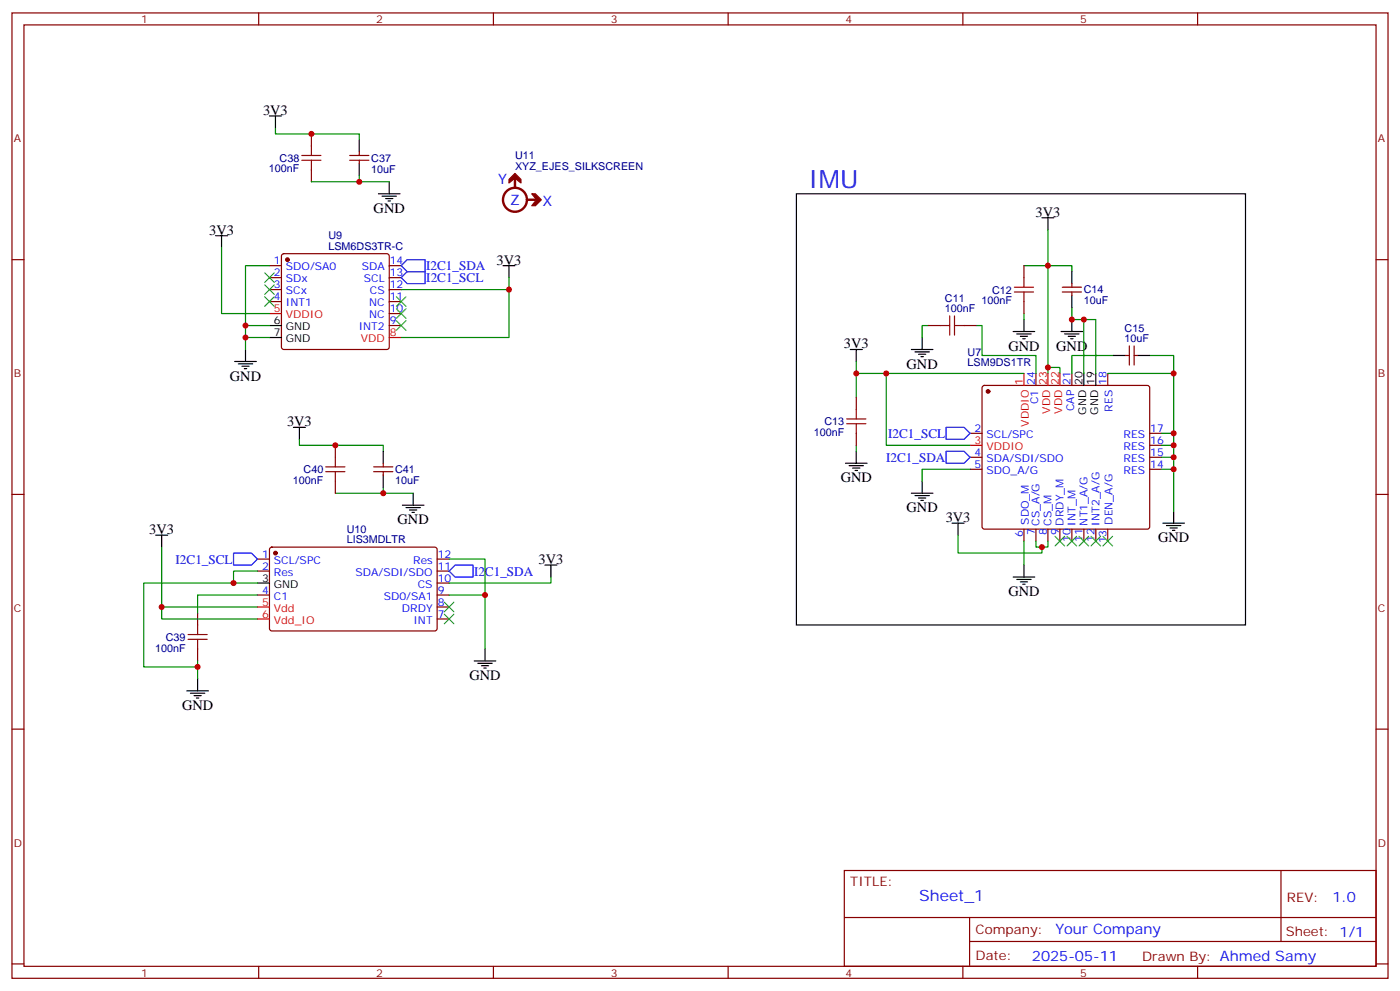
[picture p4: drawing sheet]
<svg xmlns="http://www.w3.org/2000/svg" width="412mm" height="292mm" viewBox="0 0 412 292" stroke-linecap="round" stroke-linejoin="round" font-family="sans-serif">
<g fill="none" stroke="#870000" stroke-width=".35">
<path d="M3.5 3.8h405.4v284.3h-405.4zM7.1 7.3h398.2v277.3h-398.2zM76.2 3.8v3.5M145.3 3.8v3.5M214.5 3.8v3.5M283.6 3.8v3.5M352.8 3.8v3.5M91.7 39.4v3.6M91.7 50v3.6M103 45.8h5.7M103 47.2h5.7M105.8 44.7v1.1"/>
<path d="M105.8 47.2v1.1M3.5 76.5h3.6M79.4 78.2h3.5M83.1 74.9l.5-.2h30.3l.5 .2 .3 .5v26.8l-.3 .5-.5 .2h-30.3l-.5-.2-.2-.5v-26.8zM114.7 78.2h3.5M301.6 78.2v3.6M405.3 76.5h3.6M79.4 81.8h3.5M79.4 85.3h3.5M79.4 88.8h3.5M114.7 95.9h3.5M114.7 81.8h3.5"/>
<path d="M114.7 85.3h3.5M114.7 88.8h3.5M114.7 92.4h3.5M273.4 95.9h3.5M284 95.9h3.5M301.6 88.8v3.6M312.9 84.6h5.7M312.9 86h5.7M315.7 83.5v1.1M315.7 86v1.1M252.2 117.1v3.5M289.5 113.7l.5-.2h48l.5 .2 .2 .5v41l-.3 .5-.4 .2h-48l-.5-.3-.2-.4v-41z"/>
<path d="M305.2 110v3.5M315.7 110v3.5M326.3 110v3.5M331.6 104.7h1.1M332.7 101.9v5.6M334.1 101.9v5.6M334.1 104.7h1M98.8 131.2v3.5M110.1 137.5h5.6M110.1 138.9h5.6M112.9 136.5v1M112.9 138.9v1.1"/>
<path d="M252.2 127.6v3.6M285.8 127.6h3.5M285.8 134.7h3.5M285.8 138.2h3.5M338.7 127.6h3.5M338.7 134.7h3.5M338.7 138.2h3.5M338.7 131.2h3.5M3.5 145.6h3.6M98.8 141.7v3.6M301.6 155.9v3.5M305.2 155.9v3.5"/>
<path d="M308.7 155.9v3.5M312.2 155.9v3.5M315.7 155.9v3.5M319.3 155.9v3.5M322.8 155.9v3.5M326.3 155.9v3.5M405.3 145.6h3.6M75.8 164.7h3.6M75.8 168.2h3.6M75.8 175.3h3.6M79.6 161.4l.5-.3 48.2 .1 .5 .7-.1 23.5-.6 .4h-48.3l-.4-.7v-23.2zM128.8 164.7h3.5"/>
<path d="M128.8 168.2h3.5M128.8 175.3h3.5M128.8 178.8h3.5M128.8 171.7h3.5M58.2 180.6v3.5M58.2 191.1v3.6M128.8 182.3h3.5M3.5 214.8h3.6M405.3 214.8h3.6M248.7 256.4h156.6v28.2h-156.6zM377.3 256.4v20.9M248.7 270.2h156.5"/>
<path d="M285.6 277.3h119.6M285.6 270.2v14.2M3.5 283.9h3.6M76.2 284.6v3.5M145.3 284.6v3.5M214.5 284.6v3.5M283.6 284.6v3.5M352.8 284.6v3.5M405.3 283.9h3.6"/>
</g>
<g fill="#870000" stroke="#870000" stroke-width=".35">
<path d="M149.9 52.8l1.8-1.7 1.8 1.7v1.1l-1.8-1.4-1.8 1.4z"/>
<path d="M156.6 57.1h1.1l1.8 1.7-1.8 1.8h-1.1l1.4-1.8z"/>
<circle cx="291" cy="115.3" r=".53"/>
<circle cx="81.1" cy="162.9" r=".53"/>
<circle cx="84.7" cy="76.5" r=".53"/>
</g>
<path d="M79.4 92.4h3.5M114.7 99.4h3.5M301.6 110v3.5M308.7 110v3.5M312.2 110v3.5M285.8 131.2h3.5M75.8 178.8h3.6M75.8 182.3h3.6" fill="none" stroke="#f00" stroke-width=".35"/>
<g fill="none" stroke="#000" stroke-width=".35">
<path d="M79.4 34.1h3.5M81.1 34.1v3.6M105.8 41.2v3.5M105.8 48.3v3.5M111.5 57.1h6.3M112.5 57.8h4.3M113.6 58.5h2.1M114.3 59.2h.7M114.7 53.6v3.5M234.6 57.1h132.3v127h-132.3zM63.5 69.4h3.5M65.3 69.4v3.6"/>
<path d="M148.2 78.2h3.5M149.9 78.2v3.6M306.9 64.1h3.5M308.7 64.1v3.6M79.4 95.9h3.5M79.4 99.4h3.5M271.6 99.4v3.5M298.4 97.6h6.4M299.5 98.4h4.2M300.6 99.1h2.1M301.3 99.8h.7M301.6 94.1v3.5"/>
<path d="M312.6 97.6h6.3M313.6 98.4h4.3M314.7 99.1h2.1M315.4 99.8h.7M315.7 80v3.5M315.7 87.1v3.5M315.7 94.1v3.5M69.1 106.5h6.4M70.2 107.2h4.2M71.3 107.9h2.1M72 108.6h.7M72.3 102.9v3.6"/>
<path d="M250.5 102.9h3.5M252.2 102.9v3.6M268.5 102.9h6.3M269.5 103.6h4.3M270.6 104.4h2.1M271.3 105.1h.7M319.3 110v3.5M322.8 110v3.5M328.1 104.7h3.5M335.1 104.7h3.6M86.4 125.9h3.6M88.2 125.9v3.5"/>
<path d="M112.9 132.9v3.6M112.9 140v3.5M249.1 136.5h6.3M250.1 137.2h4.3M251.2 137.9h2.1M251.9 138.6h.7M252.2 132.9v3.6M45.9 157.6h3.5M47.6 157.6v3.5M118.5 148.8h6.4M119.6 149.5h4.2M120.6 150.2h2.2"/>
<path d="M121.4 150.9h.7M121.7 145.3v3.5M268.5 145.3h6.3M269.5 146h4.3M270.6 146.7h2.1M271.3 147.4h.7M271.6 141.7v3.6M280.5 154.1h3.5M282.2 154.1v3.5M342.5 154.1h6.4M343.6 154.8h4.2M344.7 155.5h2.1"/>
<path d="M345.4 156.2h.7M345.7 150.6v3.5M75.8 171.7h3.6M160.5 166.4h3.5M162.3 166.4v3.6M298.4 170h6.4M299.5 170.7h4.2M300.6 171.4h2.1M301.3 172.1h.7M301.6 166.4v3.6M58.2 200v3.5M139.7 194.7h6.3"/>
<path d="M140.8 195.4h4.2M141.8 196.1h2.1M142.5 196.8h.7M142.9 191.1v3.6M55 203.5h6.4M56.1 204.2h4.2M57.1 204.9h2.2M57.9 205.6h.7"/>
</g>
<path d="M118.2 78.2l1.7-1.7h5.3v3.5h-5.3zM118.2 81.8l1.7-1.8h5.3v3.5h-5.3zM278.7 125.9h5.3l1.8 1.7-1.8 1.8h-5.3zM278.7 132.9h5.3l1.8 1.8-1.8 1.8h-5.3zM68.8 162.9h5.3l1.7 1.8-1.7 1.7h-5.3zM132.3 168.2l1.8-1.8h5.2v3.6h-5.2z" fill="none" stroke="#00f" stroke-width=".35"/>
<g fill="none" stroke="#008700" stroke-width=".35">
<path d="M81.1 37.7v1.7h24.7v1.8M105.8 51.8v1.8h-14.1M105.8 53.6h8.9M65.3 73v19.4h14.1M79.4 78.2h-7.1v17.7M301.6 78.2h7.1v30M308.7 67.7v10.5h7v1.8M72.3 99.4h7.1M79.4 95.9h-7.1v7M118.2 85.3h31.7M149.9 81.8v17.6h-31.7M273.4 95.9h-1.8v3.5"/>
<path d="M287.5 95.9h1.8v8.8h15.9v5.3M301.6 92.4v1.7M315.7 90.6v3.5h3.6v15.9M319.3 94.1h3.5v15.9M252.2 106.5v3.5M261.1 110v21.2h24.7M301.6 110h-49.4v7.1M308.7 110v-1.8h3.5v1.8M326.3 110h19.4v17.6M328.1 104.7h-12.4v5.3M338.7 104.7h7v5.3M88.2 129.4v1.8h24.7v1.7"/>
<path d="M252.2 131.2v1.7M285.8 138.2h-14.2v3.5M342.2 127.6h3.5v23M342.2 131.2h3.5M342.2 134.7h3.5M342.2 138.2h3.5M112.9 143.5v1.8h-14.1M112.9 145.3h8.8M282.2 157.6v5.3h24.7v-1.8M301.6 159.4v7M305.2 159.4v1.7h3.5v-1.7M47.6 161.1v17.7h28.2"/>
<path d="M47.6 178.8v3.5h28.2M75.8 175.3h-17.6v5.3M75.8 171.7h-33.5v24.7h15.9M75.8 168.2h-7v3.5M132.3 175.3h10.6v15.8M132.3 164.7h10.6v10.6M162.3 170v1.7h-30M58.2 194.7v5.3"/>
</g>
<g fill="none" stroke="#3c3" stroke-width=".35">
<path d="M78 80.4l2.8 2.8M78 83.9l2.8 2.8M78 87.4l2.8 2.8M80.8 80.4l-2.8 2.8M80.8 83.9l-2.8 2.8M80.8 87.4l-2.8 2.8M116.8 87.4l2.8 2.8M116.8 90.9l2.8 2.9M116.8 94.5l2.8 2.8M119.6 87.4l-2.8 2.8M119.6 90.9l-2.8 2.9M119.6 94.5l-2.8 2.8"/>
<path d="M310.8 158l2.8 2.8M313.6 158l-2.8 2.8M314.3 158l2.8 2.8M317.1 158l-2.8 2.8M317.9 158l2.8 2.8M320.7 158l-2.8 2.8M321.4 158l2.8 2.8M324.2 158l-2.8 2.8M324.9 158l2.8 2.8M327.7 158l-2.8 2.8M130.9 177.4l2.8 2.8M133.7 177.4l-2.8 2.8"/>
<path d="M130.9 180.9l2.8 2.8M133.7 180.9l-2.8 2.8"/>
</g>
<g fill="none" stroke="#a10000" stroke-width=".35">
<path d="M88.9 45.8h5.6M88.9 47.2h5.6M91.7 43v2.8M91.7 47.2v2.8M276.9 95.9h2.9M279.8 93.1v5.6M281.2 95.9h2.8M281.2 93.1v5.6M298.8 84.6h5.6M298.8 86h5.6M301.6 81.8v2.8M301.6 86v2.8"/>
<path d="M96 137.5h5.6M96 138.9h5.6M98.8 134.7v2.8M98.8 138.9v2.8M249.4 123.4h5.7M249.4 124.8h5.7M252.2 120.6v2.8M252.2 124.8v2.8M55.4 186.9h5.6M55.4 188.3h5.6M58.2 184.1v2.8M58.2 188.3v2.8"/>
</g>
<g fill="none" stroke="#870000" stroke-width=".71">
<path d="M151.7 52.8v2.5M155.2 58.8h2.5"/>
<circle cx="151.7" cy="58.8" r="3.5"/>
</g>
<g fill="#c00">
<circle cx="345.7" cy="131.2" r=".88"/>
<circle cx="345.7" cy="134.7" r=".88"/>
<circle cx="345.7" cy="138.2" r=".88"/>
<circle cx="252.2" cy="110" r=".88"/>
<circle cx="308.7" cy="78.2" r=".88"/>
<circle cx="315.7" cy="94.1" r=".88"/>
<circle cx="319.3" cy="94.1" r=".88"/>
<circle cx="345.7" cy="127.6" r=".88"/>
<circle cx="308.7" cy="108.2" r=".88"/>
<circle cx="261.1" cy="110" r=".88"/>
<circle cx="345.7" cy="110" r=".88"/>
<circle cx="306.9" cy="161.1" r=".88"/>
<circle cx="72.3" cy="99.4" r=".88"/>
<circle cx="149.9" cy="85.3" r=".88"/>
<circle cx="72.3" cy="95.9" r=".88"/>
<circle cx="91.7" cy="39.4" r=".88"/>
<circle cx="105.8" cy="53.6" r=".88"/>
<circle cx="58.2" cy="196.4" r=".88"/>
<circle cx="47.6" cy="178.8" r=".88"/>
<circle cx="68.8" cy="171.7" r=".88"/>
<circle cx="142.9" cy="175.3" r=".88"/>
<circle cx="112.9" cy="145.3" r=".88"/>
<circle cx="98.8" cy="131.2" r=".88"/>
</g>
<text font-size="7.4" fill="#00f" x="238.1" y="55.3">IMU</text>
<text font-size="4.6" fill="#00f" x="270.8" y="265.4">Sheet_1</text>
<g font-size="4.2">
<text x="77.5" y="33.8">3V3</text>
<text x="110.1" y="62.7">GND</text>
<text x="305" y="63.8">3V3</text>
<text x="61.6" y="69.1">3V3</text>
<text x="146.3" y="77.9">3V3</text>
<text x="248.6" y="102.6">3V3</text>
<text x="297" y="103.3">GND</text>
<text x="311.1" y="103.3">GND</text>
<text x="67.7" y="112.1">GND</text>
<text x="267.1" y="108.6">GND</text>
<text x="84.6" y="125.6">3V3</text>
<text x="247.6" y="142.1">GND</text>
<text x="117.1" y="154.4">GND</text>
<text x="267.1" y="150.9">GND</text>
<text x="278.6" y="153.8">3V3</text>
<text x="44" y="157.3">3V3</text>
<text x="341.1" y="159.7">GND</text>
<text x="158.6" y="166.1">3V3</text>
<text x="297" y="175.6">GND</text>
<text x="138.3" y="200.3">GND</text>
<text x="53.6" y="209.1">GND</text>
</g>
<g font-size="4.2" fill="#00f">
<text x="146.8" y="54.3">Y</text>
<text x="150.3" y="60.3">Z</text>
<text x="159.8" y="60.6">X</text>
<text x="392.5" y="265.7">1.0</text>
<text x="310.9" y="275.2">Your Company</text>
<text x="304" y="283">2025-05-11</text>
</g>
<g font-size="3.9" fill="#00f">
<text x="125.5" y="79.7">I2C1_SDA</text>
<text x="125.6" y="83.2">I2C1_SCL</text>
<text x="261.6" y="129">I2C1_SCL</text>
<text x="261" y="136.1">I2C1_SDA</text>
<text x="51.7" y="166.1">I2C1_SCL</text>
<text x="139.6" y="169.6">I2C1_SDA</text>
</g>
<g font-size="3.9" fill="#800">
<text x="250.5" y="261">TITLE:</text>
<text x="379.1" y="265.7">REV:</text>
<text x="287.4" y="275.2">Company:</text>
<text x="378.7" y="275.8">Sheet: 1/1</text>
<text x="287.4" y="282.9">Date:</text>
<text x="336.4" y="282.9">Drawn By: Ahmed Samy</text>
</g>
<g font-size="3.2" fill="#800">
<text x="41.6" y="6.8">1</text>
<text x="110.8" y="6.8">2</text>
<text x="179.9" y="6.8">3</text>
<text x="249.1" y="6.8">4</text>
<text x="318.2" y="6.8">5</text>
<text x="4.1" y="41.9">A</text>
<text x="405.9" y="41.9">A</text>
<text x="4.1" y="111.1">B</text>
<text x="405.9" y="111.1">B</text>
<text x="4.1" y="180.2">C</text>
<text x="405.9" y="180.2">C</text>
<text x="4.1" y="249.3">D</text>
<text x="405.9" y="249.3">D</text>
<text x="41.6" y="287.6">1</text>
<text x="110.8" y="287.6">2</text>
<text x="179.9" y="287.6">3</text>
<text x="249.1" y="287.6">4</text>
<text x="318.2" y="287.6">5</text>
</g>
<g font-size="3.2" fill="#000080">
<text x="82.4" y="47.7">C38</text>
<text x="109.4" y="47.6">C37</text>
<text x="151.7" y="46.8">U11</text>
<text x="79.2" y="50.8">100nF</text>
<text x="109.4" y="50.8">10uF</text>
<text x="151.7" y="50">XYZ_EJES_SILKSCREEN</text>
<text x="96.7" y="70.3">U9</text>
<text x="96.7" y="73.6">LSM6DS3TR-C</text>
<text x="278.4" y="88.9">C11</text>
<text x="289.1" y="89.6">100nF</text>
<text x="292.3" y="86.5">C12</text>
<text x="319.3" y="89.6">10uF</text>
<text x="319.3" y="86.4">C14</text>
<text x="278.4" y="92">100nF</text>
<text x="331.3" y="100.8">10uF</text>
<text x="331.3" y="97.7">C15</text>
<text x="285" y="107.8">LSM9DS1TR</text>
<text x="285" y="104.7">U7</text>
<text x="242.9" y="125.3">C13</text>
<text x="239.7" y="128.4">100nF</text>
<text x="86.3" y="142.5">100nF</text>
<text x="89.4" y="139.4">C40</text>
<text x="116.4" y="142.5">10uF</text>
<text x="116.4" y="139.3">C41</text>
<text x="102.1" y="160">LIS3MDLTR</text>
<text x="102.1" y="157">U10</text>
<text x="45.7" y="191.9">100nF</text>
<text x="48.9" y="188.8">C39</text>
</g>
<g font-size="3.2" fill="#00f">
<text x="80.7" y="77.9">1</text>
<text x="114.8" y="77.9">14</text>
<text x="80.7" y="81.4">2</text>
<text x="84.2" y="79.7">SDO/SA0</text>
<text x="84.2" y="83.2">SDx</text>
<text x="106.6" y="79.7">SDA</text>
<text x="107.2" y="83.2">SCL</text>
<text x="114.8" y="81.4">13</text>
<text x="80.7" y="84.9">3</text>
<text x="80.7" y="88.5">4</text>
<text x="84.2" y="86.7">SCx</text>
<text x="109" y="86.7">CS</text>
<text x="114.8" y="88.5">11</text>
<text x="114.8" y="84.9">12</text>
<text x="84.2" y="90.2">INT1</text>
<text x="108.8" y="93.8">NC</text>
<text x="108.8" y="90.2">NC</text>
<text x="114.8" y="95.5">9</text>
<text x="114.8" y="92">10</text>
<text x="105.7" y="97.3">INT2</text>
<text x="304.8" y="113.3" transform="rotate(-90 304.8 113.3)">24</text>
<text x="315.4" y="113.3" transform="rotate(-90 315.4 113.3)">21</text>
<text x="326" y="113.3" transform="rotate(-90 326 113.3)">18</text>
<text x="305.9" y="119.1" transform="rotate(-90 305.9 119.1)">C1</text>
<text x="316.4" y="121.1" transform="rotate(-90 316.4 121.1)">CAP</text>
<text x="327.7" y="121.2" transform="rotate(-90 327.7 121.2)">RES</text>
<text x="287.1" y="127.3">2</text>
<text x="290.6" y="129">SCL/SPC</text>
<text x="331" y="129">RES</text>
<text x="338.8" y="130.8">16</text>
<text x="338.8" y="127.3">17</text>
<text x="287.1" y="134.3">4</text>
<text x="287.1" y="137.9">5</text>
<text x="290.6" y="136.1">SDA/SDI/SDO</text>
<text x="331" y="136.1">RES</text>
<text x="331" y="132.6">RES</text>
<text x="338.8" y="137.9">14</text>
<text x="338.8" y="134.3">15</text>
<text x="290.6" y="139.6">SDO_A/G</text>
<text x="331" y="139.6">RES</text>
<text x="303" y="154.6" transform="rotate(-90 303 154.6)">SDO_M</text>
<text x="306.2" y="154.8" transform="rotate(-90 306.2 154.8)">CS_A/G</text>
<text x="309.7" y="154.8" transform="rotate(-90 309.7 154.8)">CS_M</text>
<text x="313.3" y="154.8" transform="rotate(-90 313.3 154.8)">DRDY_M</text>
<text x="316.8" y="154.8" transform="rotate(-90 316.8 154.8)">INT_M</text>
<text x="320.3" y="154.8" transform="rotate(-90 320.3 154.8)">NT1_A/G</text>
<text x="323.8" y="154.8" transform="rotate(-90 323.8 154.8)">INT2_A/G</text>
<text x="327.7" y="154.6" transform="rotate(-90 327.7 154.6)">DEN_A/G</text>
<text x="301.3" y="158" transform="rotate(-90 301.3 158)">6</text>
<text x="304.8" y="157.7" transform="rotate(-90 304.8 157.7)">7</text>
<text x="308.3" y="157.7" transform="rotate(-90 308.3 157.7)">8</text>
<text x="311.9" y="157.7" transform="rotate(-90 311.9 157.7)">9</text>
<text x="315.4" y="159.7" transform="rotate(-90 315.4 159.7)">10</text>
<text x="318.9" y="159.7" transform="rotate(-90 318.9 159.7)">11</text>
<text x="322.4" y="159.7" transform="rotate(-90 322.4 159.7)">12</text>
<text x="326" y="160.1" transform="rotate(-90 326 160.1)">13</text>
<text x="77.2" y="164.3">1</text>
<text x="77.2" y="167.9">2</text>
<text x="80.7" y="166.1">SCL/SPC</text>
<text x="121.7" y="166.1">Res</text>
<text x="128.9" y="167.9">11</text>
<text x="128.9" y="164.3">12</text>
<text x="80.7" y="169.6">Res</text>
<text x="104.7" y="169.6">SDA/SDI/SDO</text>
<text x="123.1" y="173.1">CS</text>
<text x="128.9" y="171.4">10</text>
<text x="77.2" y="174.9">4</text>
<text x="80.7" y="176.7">C1</text>
<text x="113" y="176.7">SD0/SA1</text>
<text x="128.9" y="178.4">8</text>
<text x="128.9" y="174.9">9</text>
<text x="118.4" y="180.2">DRDY</text>
<text x="121.8" y="183.7">INT</text>
<text x="128.9" y="182">7</text>
</g>
<g font-size="3.2" fill="#f00">
<text x="80.7" y="92">5</text>
<text x="84.2" y="93.8">VDDIO</text>
<text x="106.3" y="100.8">VDD</text>
<text x="114.8" y="99.1">8</text>
<text x="301.3" y="113.3" transform="rotate(-90 301.3 113.3)">1</text>
<text x="308.3" y="113.3" transform="rotate(-90 308.3 113.3)">23</text>
<text x="311.9" y="113.3" transform="rotate(-90 311.9 113.3)">22</text>
<text x="303" y="125.7" transform="rotate(-90 303 125.7)">VDDIO</text>
<text x="309.4" y="121.9" transform="rotate(-90 309.4 121.9)">VDD</text>
<text x="312.9" y="121.9" transform="rotate(-90 312.9 121.9)">VDD</text>
<text x="287.1" y="130.8">3</text>
<text x="290.6" y="132.6">VDDIO</text>
<text x="77.2" y="178.4">5</text>
<text x="77.2" y="182">6</text>
<text x="80.7" y="180.2">Vdd</text>
<text x="80.7" y="183.7">Vdd_IO</text>
</g>
<g font-size="3.2">
<text x="80.7" y="95.5">6</text>
<text x="80.7" y="99.1">7</text>
<text x="84.2" y="97.3">GND</text>
<text x="84.2" y="100.8">GND</text>
<text x="318.9" y="113.3" transform="rotate(-90 318.9 113.3)">20</text>
<text x="322.4" y="113.3" transform="rotate(-90 322.4 113.3)">19</text>
<text x="320" y="122.1" transform="rotate(-90 320 122.1)">GND</text>
<text x="323.5" y="122.1" transform="rotate(-90 323.5 122.1)">GND</text>
<text x="77.2" y="171.4">3</text>
<text x="80.7" y="173.1">GND</text>
</g>
</svg>
